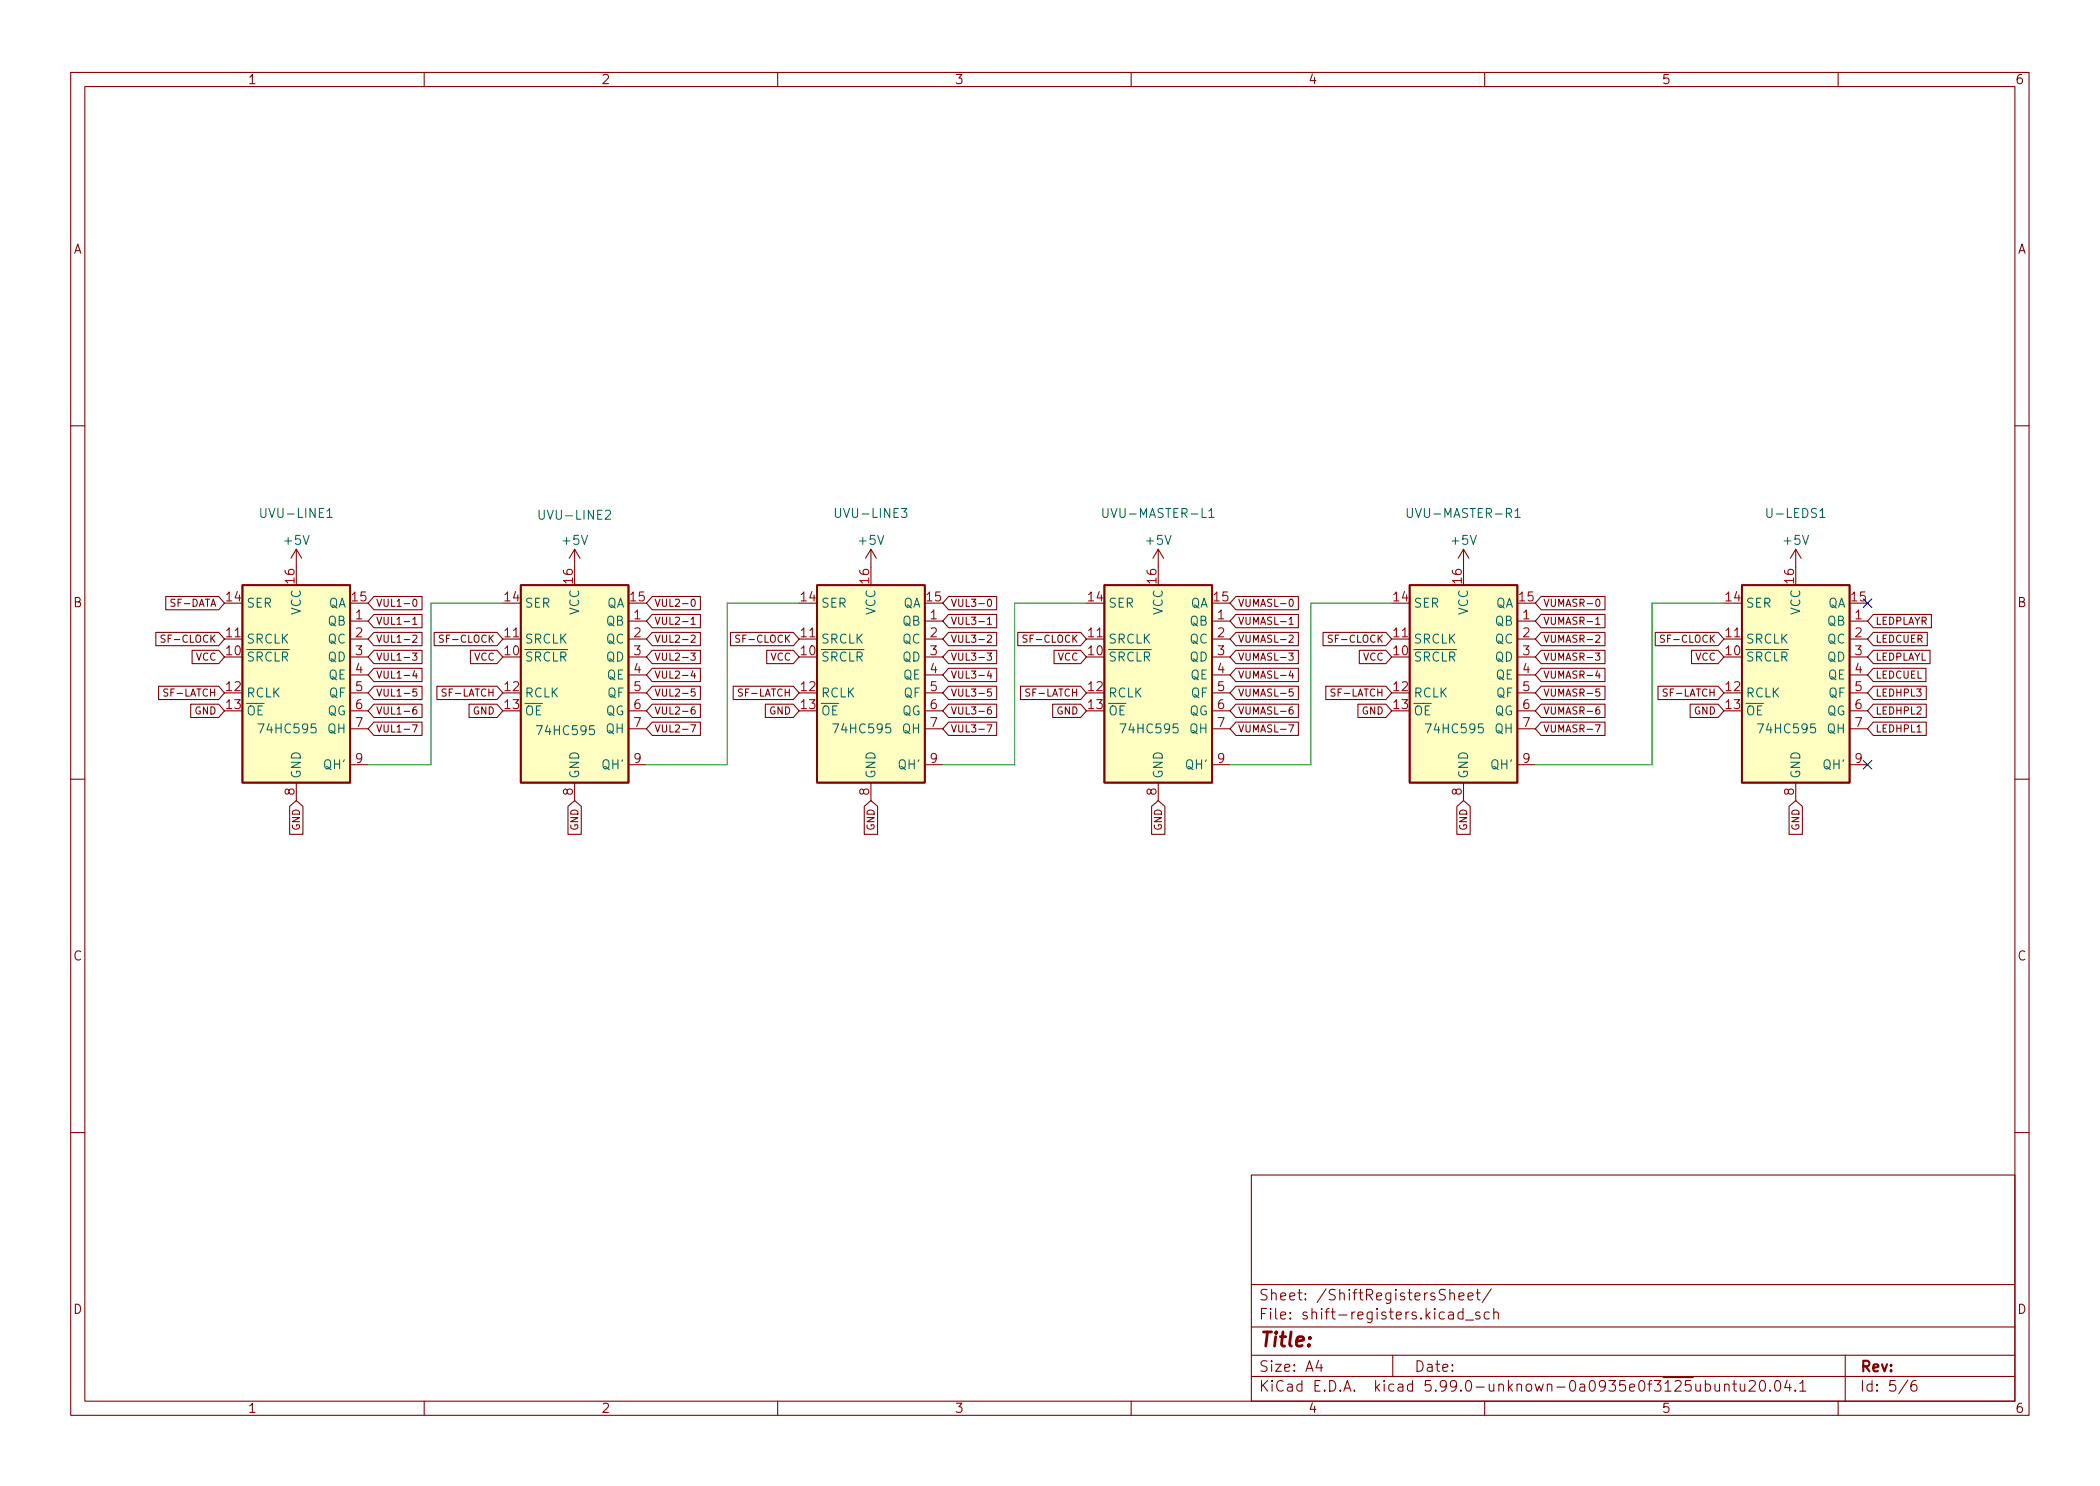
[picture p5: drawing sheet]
<svg xmlns="http://www.w3.org/2000/svg" width="297mm" height="210mm" viewBox="0 0 297 210" stroke-linecap="round" stroke-linejoin="round" font-family="sans-serif">
<g fill="none" stroke="#840000" stroke-width=".15">
<path d="M10 10.2h277v190.1h-277zM12 12.2h273v186.1h-273zM60 10.2v2M110 10.2v2M160 10.2v2M210 10.2v2M260 10.2v2M10 60.2h2M41.9 77.7v2.6M41.9 77.7l-.8 1.3M41.9 77.7l.8 1.3M81.3 77.7v2.6"/>
<path d="M81.3 77.7l-.8 1.3M81.3 77.7l.7 1.3M123.2 77.7v2.6M123.2 77.7l-.8 1.3M123.2 77.7l.8 1.3M163.8 77.7v2.6M163.8 77.7l-.7 1.3M163.8 77.7l.8 1.3M207 77.7v2.6M207 77.7l-.8 1.3M207 77.7l.8 1.3M254 77.7v2.6"/>
<path d="M254 77.7l-.8 1.3M254 77.7l.8 1.3M285 60.2h2M22 89.5h8.9l.8 .9-.8 1h-8.9zM22.4 97.1h8.5l.8 .9-.8 1h-8.5zM23.3 89.9h-.3l-.2 .1v.2l.5 .2v.3l-.1 .2-.4-.1M23.4 84.4h7.5l.8 .9-.8 1h-7.5zM23.7 97.5h-.4l-.1 .1v.3l.4 .2 .1 .2-.2 .2-.3-.1M27 99.6h3.9l.8 1-.8 .9h-3.9zM27.2 92h3.7l.8 1-.8 .9h-3.7zM31.7 90.4h2.6M49.5 87.9h2.6"/>
<path d="M49.5 90.4h2.6M49.5 93h2.6M49.5 95.5h2.6M49.5 98h2.6M52.9 92h6.8v1.9h-6.8l-.8-.9zM52.9 94.6h6.8v1.8h-6.8l-.8-.9zM52.9 89.5h6.8v1.9h-6.8l-.8-1zM52.9 86.9h6.8v1.9h-6.8l-.8-.9zM52.9 84.4h6.8v1.9h-6.8l-.8-1zM52.9 99.6h6.8v1.9h-6.8l-.8-.9zM52.9 97.1h6.8v1.9h-6.8l-.8-1zM58.3 92.4h.7l-.4 .4 .3 .1v.4l-.1 .1-.5-.1"/>
<path d="M58.4 90l.4-.1 .2 .3-.7 .7h.7M58.4 87.6l.3-.3v1M58.4 88.3h.6M58.5 84.9l.1-.1a.54 .54 0 0 1 .4 .5 .54 .54 0 0 1-.4 .5l-.1-.1-.1-.3zM58.6 94.9l-.2 .7h.6M58.9 95.3v.7M58.9 97.5h-.5v.5l.1-.1h.4l.1 .2-.1 .3-.1 .1-.4-.1M61.4 89.5h8.9l.8 .9-.8 1h-8.9zM61.8 97.1h8.5l.8 .9-.8 1h-8.5zM62.7 89.9h-.4l-.1 .1v.2l.4 .2 .1 .3-.2 .2-.4-.1M63.1 97.5h-.4l-.1 .1v.3l.4 .2 .1 .2-.2 .2-.4-.1M66.3 99.6h4l.8 1-.8 .9h-4z"/>
<path d="M66.5 92h3.8l.8 1-.8 .9h-3.8zM71.1 90.4h2.6M88.9 87.9h2.5M88.9 90.4h2.5M88.9 93h2.5M88.9 95.5h2.5M88.9 98h2.5M92.3 92h6.8v1.9h-6.8l-.9-.9zM92.3 94.6h6.8v1.8h-6.8l-.9-.9zM92.3 99.6h6.8v1.9h-6.8l-.9-.9zM92.3 97.1h6.8v1.9h-6.8l-.9-1zM92.3 89.5h6.8v1.9h-6.8l-.9-1z"/>
<path d="M92.3 86.9h6.8v1.9h-6.8l-.9-.9zM92.3 84.4h6.8v1.9h-6.8l-.9-1zM97.7 92.4h.6l-.3 .4 .3 .1v.4l-.2 .1-.4-.1M97.8 90l.3-.1 .2 .3-.6 .7h.6M97.8 87.6l.3-.3v1M97.8 88.3h.5M97.9 84.9l.1-.1a.54 .54 0 0 1 .4 .5 .54 .54 0 0 1-.4 .5l-.1-.1-.1-.3zM98 94.9l-.2 .7h.6M98.2 95.3v.7M98.3 97.5h-.5v.5l.1-.1h.3l.1 .2v.3l-.2 .1-.3-.1M103.3 89.5h8.9l.8 .9-.8 1h-8.9zM103.7 97.1h8.5l.8 .9-.8 1h-8.5z"/>
<path d="M104.6 89.9h-.4l-.1 .1v.2l.4 .2 .1 .3-.2 .2-.4-.1M105 97.5h-.4l-.1 .1v.3l.4 .2 .1 .2-.2 .2-.4-.1M108.3 99.6h3.9l.8 1-.8 .9h-3.9zM108.5 92h3.7l.8 1-.8 .9h-3.7zM113 90.4h2.6M130.8 87.9h2.5M130.8 90.4h2.5M130.8 93h2.5M130.8 95.5h2.5M130.8 98h2.5M134.2 99.6h6.8v1.9h-6.8l-.9-.9zM134.2 97.1h6.8v1.9h-6.8l-.9-1z"/>
<path d="M134.2 94.6h6.8v1.8h-6.8l-.9-.9zM134.2 92h6.8v1.9h-6.8l-.9-.9zM134.2 89.5h6.8v1.9h-6.8l-.9-1zM134.2 86.9h6.8v1.9h-6.8l-.9-.9zM134.2 84.4h6.8v1.9h-6.8l-.9-1zM139.6 92.4h.7l-.4 .4 .3 .1v.4l-.1 .1-.5-.1M139.7 90l.4-.1 .2 .3-.7 .7h.7M139.7 87.6l.3-.3v1M139.7 88.3h.6M139.8 84.9l.1-.1a.54 .54 0 0 1 .4 .5 .54 .54 0 0 1-.4 .5l-.1-.1-.1-.3zM139.9 94.9l-.2 .7h.6M140.2 95.3v.7"/>
<path d="M140.2 97.5h-.5v.5l.1-.1h.4l.1 .2-.1 .3-.1 .1-.4-.1M144 89.5h8.9l.8 .9-.8 1h-8.9zM144.3 97.1h8.6l.8 .9-.8 1h-8.6zM145.3 89.9h-.4l-.2 .1v.2l.5 .2 .1 .3-.2 .2-.4-.1M145.7 97.5h-.4l-.2 .1v.3l.5 .2 .1 .2-.2 .2-.4-.1M148.9 99.6h4l.8 1-.8 .9h-4zM149.1 92h3.8l.8 1-.8 .9h-3.8zM153.7 90.4h2.5M171.4 87.9h2.6M171.4 90.4h2.6M171.4 93h2.6M171.4 95.5h2.6"/>
<path d="M171.4 98h2.6M174.8 84.4h8.8v1.9h-8.8l-.8-1zM174.8 86.9h8.8v1.9h-8.8l-.8-.9zM174.8 89.5h8.8v1.9h-8.8l-.8-1zM174.8 92h8.8v1.9h-8.8l-.8-.9zM174.8 94.6h8.8v1.8h-8.8l-.8-.9zM174.8 97.1h8.8v1.9h-8.8l-.8-1zM174.8 99.6h8.8v1.9h-8.8l-.8-.9zM182.3 92.4h.6l-.3 .4 .3 .1v.4l-.2 .1-.4-.1M182.3 87.6l.3-.3v1M182.3 90l.4-.1 .2 .3-.6 .7h.6M182.3 88.3h.6"/>
<path d="M182.4 84.9l.2-.1a.54 .54 0 0 1 .3 .5 .54 .54 0 0 1-.3 .5l-.2-.1-.1-.3zM182.6 94.9l-.3 .7h.7M182.8 95.3v.7M182.9 97.5h-.5l-.1 .5 .2-.1h.3l.1 .2v.3l-.2 .1-.4-.1M187.1 89.5h8.9l.8 .9-.8 1h-8.9zM187.5 97.1h8.5l.8 .9-.8 1h-8.5zM188.4 89.9h-.3l-.2 .1v.2l.5 .2v.3l-.1 .2-.4-.1M188.8 97.5h-.4l-.1 .1v.3l.4 .2 .1 .2-.2 .2-.3-.1M192.1 99.6h3.9l.8 1-.8 .9h-3.9zM192.3 92h3.7l.8 1-.8 .9h-3.7zM196.8 90.4h2.6M214.6 87.9h2.6"/>
<path d="M214.6 90.4h2.6M214.6 93h2.6M214.6 95.5h2.6M214.6 98h2.6M218 84.4h9v1.9h-9l-.8-1zM218 94.6h9v1.8h-9l-.8-.9zM218 92h9v1.9h-9l-.8-.9zM218 89.5h9v1.9h-9l-.8-1zM218 86.9h9v1.9h-9l-.8-.9zM218 99.6h9v1.9h-9l-.8-.9zM218 97.1h9v1.9h-9l-.8-1zM225.7 92.4h.6l-.3 .4 .2 .1v.4l-.1 .1-.4-.1"/>
<path d="M225.7 90l.4-.1 .2 .3-.6 .7h.6M225.7 87.6l.3-.3v1M225.7 88.3h.6M225.8 84.9l.2-.1a.54 .54 0 0 1 .3 .5 .54 .54 0 0 1-.3 .5l-.2-.1-.1-.3zM226 94.9l-.3 .7h.6M226.2 95.3v.7M226.2 97.5h-.4l-.1 .5 .2-.1h.3l.1 .2-.1 .3-.1 .1-.4-.1M234.1 89.5h8.9l.8 .9-.8 1h-8.9zM234.5 97.1h8.5l.8 .9-.8 1h-8.5zM235.4 89.9h-.3l-.2 .1v.2l.4 .2 .1 .3-.2 .2-.3-.1M235.8 97.5h-.4l-.1 .1v.3l.4 .2 .1 .2-.2 .2-.4-.1M239.1 99.6h3.9l.8 1-.8 .9h-3.9z"/>
<path d="M239.3 92h3.7l.8 1-.8 .9h-3.7zM243.8 90.4h2.6M261.6 87.9h2.6M261.6 90.4h2.6M261.6 93h2.6M261.6 95.5h2.6M261.6 98h2.6M265 97.1h7.5v1.9h-7.5l-.8-1zM265 89.5h7.6v1.9h-7.6l-.8-1zM265 86.9h8.2v1.9h-8.2l-.8-.9zM265 99.6h7.5v1.9h-7.5l-.8-.9zM265 94.6h7.4v1.8h-7.4l-.8-.9z"/>
<path d="M265 92h8v1.9h-8l-.8-.9zM10 110.2h2M41 114.1l.9-.8 1 .8v4h-1.9zM41.9 110.7v2.6M49.5 100.6h2.6M49.5 103.1h2.6M49.5 108.2h2.6M52.9 102.2h6.8v1.9h-6.8l-.8-1zM58.3 102.6h.7l-.4 1M58.9 100l-.3 .1a.68 .68 0 0 0 0 .9l.3-.1 .1-.3-.2-.2h-.2l-.2 .2M80.3 114.1l1-.8 .9 .8v4h-1.9zM81.3 110.7v2.6"/>
<path d="M88.9 100.6h2.5M88.9 103.1h2.5M88.9 108.2h2.5M92.3 102.2h6.8v1.9h-6.8l-.9-1zM97.7 102.6h.7l-.4 1M98.2 100l-.2 .1a.68 .68 0 0 0 0 .9l.3-.1v-.3l-.2-.2h-.1l-.2 .2M122.2 114.1l1-.8 .9 .8v4h-1.9zM123.2 110.7v2.6M130.8 100.6h2.5M130.8 103.1h2.5M130.8 108.2h2.5M134.2 102.2h6.8v1.9h-6.8l-.9-1z"/>
<path d="M139.6 102.6h.7l-.4 1M140.2 100l-.3 .1a.68 .68 0 0 0 0 .9l.3-.1 .1-.3-.2-.2h-.2l-.2 .2M162.9 114.1l.9-.8 1 .8v4h-1.9zM163.8 110.7v2.6M171.4 100.6h2.6M171.4 103.1h2.6M171.4 108.2h2.6M174.8 102.2h8.8v1.9h-8.8l-.8-1zM182.3 102.6h.7l-.5 1M182.8 100l-.3 .1a.68 .68 0 0 0 0 .9l.4-.1v-.3l-.2-.2h-.2l-.2 .2M206.1 114.1l.9-.8 1 .8v4h-1.9zM207 110.7v2.6"/>
<path d="M214.6 100.6h2.6M214.6 103.1h2.6M214.6 108.2h2.6M218 102.2h9v1.9h-9l-.8-1zM225.7 102.6h.6l-.4 1M226.2 100l-.3 .1a.68 .68 0 0 0 0 .9l.3-.1 .1-.3-.2-.2h-.2l-.2 .2M253.1 114.1l.9-.8 .9 .8v4h-1.8zM254 110.7v2.6M261.6 100.6h2.6M261.6 103.1h2.6M261.6 108.2h2.6M265 102.2h7.5v1.9h-7.5l-.8-1z"/>
<path d="M271.2 103.6h.5M285 110.2h2M10 160.2h2M177 166.3h108v32h-108zM285 160.2h2M60 198.3v2M110 198.3v2M160 198.3v2M177 194.8h108M177 191.8h108M177 187.8h108M177 181.8h108"/>
<path d="M186.5 192.5l-.4 1h1M186.9 193v1M197 191.8v3M204.9 185.7l.2-.1 .4 .1 .1 .9M205.1 183.1a.37 .37 0 0 1 .6 0v.8M205.1 182.4v1.5M205.6 186l-.5 .1a.29 .29 0 0 0-.2 .2 .29 .29 0 0 0 .2 .3h.5M206.4 183.4l.7-.1-.1-.3-.4-.1-.2 .2v.8h.2h.4M206.9 185.7l-.4-.1-.3 .3v.4l.2 .3h.1h.4M206.9 185.1v1.5M207.3 186.8h1.1M207.6 183.4l.8-.1-.1-.3-.4-.1-.3 .2 .1 .8h.2h.4"/>
<path d="M208.8 182.9h.6M209 182.4v1.3l.1 .2h.3M209.3 185.7l-.4-.1-.2 .2 .1 .3 .5 .1 .1 .1-.1 .3h-.2h-.4M210 198.3v2M210.6 185.7l-.4-.1-.3 .3v.4l.2 .3h.1h.4M210.9 182.4l-1.3 1.9M211.3 185.8a.37 .37 0 0 1 .6 0v.8M211.3 185.1v1.5M242.6 195.8v1a.41 .41 0 0 0 .6-.1M243.2 195.8v1M243.9 196a.37 .37 0 0 1 .7 0v.8M243.9 195.8v1"/>
<path d="M245.1 195.8h.5M245.3 195.3v1.3l.1 .2h.2M246.1 195.8l.1 1a.41 .41 0 0 0 .6-.1M246.8 195.8v1M247.4 195.5l.2-.2 .5 .1a.41 .41 0 0 1 .1 .6l-.8 .8h.9M249 195.5a.36 .36 0 0 1 .4-.2 .36 .36 0 0 1 .2 .3 .77 .77 0 0 1-.4 1.2 .91 .91 0 0 1-.2-1.3zM250.4 196.7v.1h-.1l.1-.1v.1M251.2 195.4a.36 .36 0 0 1 .6 .2 .77 .77 0 0 1-.4 1.2 1 1 0 0 1-.2-1.4zM252.8 195.3l-.4 1h1M253.1 195.8v1M253.9 196.7l.1 .1h-.1v-.1v.1M254.6 195.8l.4-.5v1.5"/>
<path d="M254.6 196.8h.8M260 198.3v2M261 191.8v6.5M269.9 195.3l-1.3 1.9M271 195.3a.6 .6 0 0 0-.7 .7v.5l.1 .3h.5l.2-.1 .1-.5-.2-.2-.4-.1-.3 .3"/>
</g>
<g fill="#ffffc2" stroke="#ffffc2" stroke-width=".14">
<path d="M73.7 82.8h15.2v27.9h-15.2z"/>
<path d="M115.6 82.8h15.2v27.9h-15.2z"/>
<path d="M246.4 82.8h15.2v27.9h-15.2z"/>
<path d="M199.4 82.8h15.2v27.9h-15.2z"/>
<path d="M34.3 82.8h15.2v27.9h-15.2z"/>
<path d="M156.2 82.8h15.2v27.9h-15.2z"/>
</g>
<path d="M34.3 82.8h15.2v27.9h-15.2zM73.7 82.8h15.2v27.9h-15.2zM115.6 82.8h15.2v27.9h-15.2zM156.2 82.8h15.2v27.9h-15.2zM199.4 82.8h15.2v27.9h-15.2zM246.4 82.8h15.2v27.9h-15.2z" fill="none" stroke="#840000" stroke-width=".25"/>
<path d="M46.3 73.2h.7M156 71.9v1.1l.2 .2h.4l.1-.2v-1.1M171 72.3l.4-.4v1.3M171 73.2h.7M199.1 71.9v1.1l.2 .2h.4l.1-.2v-1.1M214.3 72.3l.4-.4v1.3M214.3 73.2h.7M257.4 73.2h.7" fill="none" stroke="#006464" stroke-width=".15"/>
<path d="M71.1 85.3h-10.1v22.9h-8.9M113 85.3h-10.1v22.9h-11.5M153.7 85.3h-10.2v22.9h-10.2M196.8 85.3h-11.4v22.9h-11.4M243.8 85.3h-10.1v22.9h-16.5" fill="none" stroke="#009600" stroke-width=".15"/>
<path d="M263.6 84.7l1.2 1.2M264.8 84.7l-1.2 1.2M263.6 107.6l1.2 1.2M264.8 107.6l-1.2 1.2" fill="none" stroke="#000084" stroke-width=".15"/>
<text font-size="2.8" fill="#840000" x="178" y="190.6">Title:</text>
<g font-size="2.1" fill="#840000">
<text x="178" y="184">Sheet: /ShiftRegistersSheet/</text>
<text x="178" y="186.7">File: shift-registers.kicad_sch</text>
<text x="178" y="196.9">KiCad E.D.A. kicad 5.99.0-unknown-0a0935e0f3~125~ubuntu20.04.1</text>
<text x="178" y="194.1">Size: A4</text>
<text x="200" y="194.1">Date:</text>
<text x="263" y="194.1">Rev:</text>
<text x="263" y="196.9">Id: 5/6</text>
</g>
<g font-size="1.8" fill="#840000">
<text x="35" y="11.9">1</text>
<text x="85" y="11.9">2</text>
<text x="135" y="11.9">3</text>
<text x="185" y="11.9">4</text>
<text x="235" y="11.9">5</text>
<text x="285" y="11.9">6</text>
<text x="10.3" y="35.9">A</text>
<text x="285.3" y="35.9">A</text>
<text x="10.3" y="85.9">B</text>
<text x="285.3" y="85.9">B</text>
<text x="10.3" y="135.9">C</text>
<text x="285.3" y="135.9">C</text>
<text x="10.3" y="185.9">D</text>
<text x="285.3" y="185.9">D</text>
<text x="35" y="199.9">1</text>
<text x="85" y="199.9">2</text>
<text x="135" y="199.9">3</text>
<text x="185" y="199.9">4</text>
<text x="235" y="199.9">5</text>
<text x="285" y="199.9">6</text>
</g>
<g font-size="1.8" fill="#006464">
<text x="37.2" y="73.3">UVU-LINE1</text>
<text x="40.3" y="77.1">+5V</text>
<text x="76.6" y="73.5">UVU-LINE2</text>
<text x="79.7" y="77.1">+5V</text>
<text x="118.5" y="73.3">UVU-LINE3</text>
<text x="121.6" y="77.1">+5V</text>
<text x="156.6" y="73.3">UVU-MASTER-L1</text>
<text x="162.2" y="77.1">+5V</text>
<text x="199.7" y="73.3">UVU-MASTER-R1</text>
<text x="205.4" y="77.1">+5V</text>
<text x="250.2" y="73.3">U-LEDS1</text>
<text x="252.4" y="77.1">+5V</text>
<text x="34.8" y="86">SER</text>
<text x="42.5" y="87" transform="rotate(-90 42.5 87)">VCC</text>
<text x="46.4" y="88.5">QB</text>
<text x="46.4" y="86">QA</text>
<text x="74.2" y="86">SER</text>
<text x="81.9" y="87" transform="rotate(-90 81.9 87)">VCC</text>
<text x="85.7" y="88.5">QB</text>
<text x="85.7" y="86">QA</text>
<text x="116.1" y="86">SER</text>
<text x="123.8" y="87" transform="rotate(-90 123.8 87)">VCC</text>
<text x="127.6" y="88.5">QB</text>
<text x="127.6" y="86">QA</text>
<text x="156.7" y="86">SER</text>
<text x="164.5" y="87" transform="rotate(-90 164.5 87)">VCC</text>
<text x="168.3" y="88.5">QB</text>
<text x="168.3" y="86">QA</text>
<text x="199.9" y="86">SER</text>
<text x="207.6" y="87" transform="rotate(-90 207.6 87)">VCC</text>
<text x="211.5" y="88.5">QB</text>
<text x="211.5" y="86">QA</text>
<text x="246.9" y="86">SER</text>
<text x="254.6" y="87" transform="rotate(-90 254.6 87)">VCC</text>
<text x="258.5" y="88.5">QB</text>
<text x="258.5" y="86">QA</text>
<text x="34.8" y="93.6">~SRCLR</text>
<text x="34.8" y="91.1">SRCLK</text>
<text x="46.4" y="91.1">QC</text>
<text x="46.4" y="93.6">QD</text>
<text x="74.2" y="93.6">~SRCLR</text>
<text x="74.2" y="91.1">SRCLK</text>
<text x="85.7" y="91.1">QC</text>
<text x="85.7" y="93.6">QD</text>
<text x="116.1" y="93.6">~SRCLR</text>
<text x="116.1" y="91.1">SRCLK</text>
<text x="127.6" y="91.1">QC</text>
<text x="127.6" y="93.6">QD</text>
<text x="156.7" y="93.6">~SRCLR</text>
<text x="156.7" y="91.1">SRCLK</text>
<text x="168.3" y="91.1">QC</text>
<text x="168.3" y="93.6">QD</text>
<text x="199.9" y="93.6">~SRCLR</text>
<text x="199.9" y="91.1">SRCLK</text>
<text x="211.5" y="91.1">QC</text>
<text x="211.5" y="93.6">QD</text>
<text x="246.9" y="93.6">~SRCLR</text>
<text x="246.9" y="91.1">SRCLK</text>
<text x="258.5" y="91.1">QC</text>
<text x="258.5" y="93.6">QD</text>
<text x="34.8" y="98.7">RCLK</text>
<text x="34.8" y="101.2">~OE</text>
<text x="46.3" y="101.2">QG</text>
<text x="46.5" y="96.1">QE</text>
<text x="46.6" y="98.7">QF</text>
<text x="74.2" y="98.7">RCLK</text>
<text x="74.2" y="101.2">~OE</text>
<text x="85.6" y="101.2">QG</text>
<text x="85.8" y="96.1">QE</text>
<text x="85.9" y="98.7">QF</text>
<text x="116.1" y="98.7">RCLK</text>
<text x="116.1" y="101.2">~OE</text>
<text x="127.5" y="101.2">QG</text>
<text x="127.7" y="96.1">QE</text>
<text x="127.8" y="98.7">QF</text>
<text x="156.7" y="98.7">RCLK</text>
<text x="156.7" y="101.2">~OE</text>
<text x="168.2" y="101.2">QG</text>
<text x="168.4" y="96.1">QE</text>
<text x="168.5" y="98.7">QF</text>
<text x="199.9" y="98.7">RCLK</text>
<text x="199.9" y="101.2">~OE</text>
<text x="211.4" y="101.2">QG</text>
<text x="211.6" y="96.1">QE</text>
<text x="211.7" y="98.7">QF</text>
<text x="246.9" y="98.7">RCLK</text>
<text x="246.9" y="101.2">~OE</text>
<text x="258.4" y="101.2">QG</text>
<text x="258.6" y="96.1">QE</text>
<text x="258.7" y="98.7">QF</text>
<text x="36.9" y="103.8">74HC595</text>
<text x="46.4" y="103.8">QH</text>
<text x="76.3" y="104">74HC595</text>
<text x="85.7" y="103.8">QH</text>
<text x="118.2" y="103.8">74HC595</text>
<text x="127.6" y="103.8">QH</text>
<text x="158.8" y="103.8">74HC595</text>
<text x="168.3" y="103.8">QH</text>
<text x="202" y="103.8">74HC595</text>
<text x="211.5" y="103.8">QH</text>
<text x="249" y="103.8">74HC595</text>
<text x="258.5" y="103.8">QH</text>
<text x="42.5" y="110.2" transform="rotate(-90 42.5 110.2)">GND</text>
<text x="45.9" y="108.8">QH'</text>
<text x="81.9" y="110.2" transform="rotate(-90 81.9 110.2)">GND</text>
<text x="85.3" y="108.8">QH'</text>
<text x="123.8" y="110.2" transform="rotate(-90 123.8 110.2)">GND</text>
<text x="127.2" y="108.8">QH'</text>
<text x="164.5" y="110.2" transform="rotate(-90 164.5 110.2)">GND</text>
<text x="167.9" y="108.8">QH'</text>
<text x="207.6" y="110.2" transform="rotate(-90 207.6 110.2)">GND</text>
<text x="211" y="108.8">QH'</text>
<text x="254.6" y="110.2" transform="rotate(-90 254.6 110.2)">GND</text>
<text x="258" y="108.8">QH'</text>
</g>
<g font-size="1.8" fill="#a90000">
<text x="41.7" y="82.5" transform="rotate(-90 41.7 82.5)">16</text>
<text x="81" y="82.5" transform="rotate(-90 81 82.5)">16</text>
<text x="122.9" y="82.5" transform="rotate(-90 122.9 82.5)">16</text>
<text x="163.6" y="82.5" transform="rotate(-90 163.6 82.5)">16</text>
<text x="206.8" y="82.5" transform="rotate(-90 206.8 82.5)">16</text>
<text x="253.7" y="82.5" transform="rotate(-90 253.7 82.5)">16</text>
<text x="32" y="85.1">14</text>
<text x="49.8" y="85.1">15</text>
<text x="50.3" y="87.6">1</text>
<text x="71.4" y="85.1">14</text>
<text x="89.2" y="85.1">15</text>
<text x="89.7" y="87.6">1</text>
<text x="113.3" y="85.1">14</text>
<text x="131.1" y="85.1">15</text>
<text x="131.6" y="87.6">1</text>
<text x="154" y="85.1">14</text>
<text x="171.7" y="85.1">15</text>
<text x="172.2" y="87.6">1</text>
<text x="197.1" y="85.1">14</text>
<text x="214.9" y="85.1">15</text>
<text x="215.4" y="87.6">1</text>
<text x="244.1" y="85.1">14</text>
<text x="261.9" y="85.1">15</text>
<text x="262.4" y="87.6">1</text>
<text x="32" y="92.7">10</text>
<text x="32" y="90.2">11</text>
<text x="50.3" y="90.2">2</text>
<text x="50.3" y="92.7">3</text>
<text x="50.3" y="95.2">4</text>
<text x="71.4" y="92.7">10</text>
<text x="71.4" y="90.2">11</text>
<text x="89.7" y="90.2">2</text>
<text x="89.7" y="92.7">3</text>
<text x="89.7" y="95.2">4</text>
<text x="113.3" y="92.7">10</text>
<text x="113.3" y="90.2">11</text>
<text x="131.6" y="90.2">2</text>
<text x="131.6" y="92.7">3</text>
<text x="131.6" y="95.2">4</text>
<text x="154" y="92.7">10</text>
<text x="154" y="90.2">11</text>
<text x="172.2" y="90.2">2</text>
<text x="172.2" y="92.7">3</text>
<text x="172.2" y="95.2">4</text>
<text x="197.1" y="92.7">10</text>
<text x="197.1" y="90.2">11</text>
<text x="215.4" y="90.2">2</text>
<text x="215.4" y="92.7">3</text>
<text x="215.4" y="95.2">4</text>
<text x="244.1" y="92.7">10</text>
<text x="244.1" y="90.2">11</text>
<text x="262.4" y="90.2">2</text>
<text x="262.4" y="92.7">3</text>
<text x="262.4" y="95.2">4</text>
<text x="32" y="97.8">12</text>
<text x="32" y="100.3">13</text>
<text x="50.3" y="97.8">5</text>
<text x="50.3" y="100.3">6</text>
<text x="71.4" y="97.8">12</text>
<text x="71.4" y="100.3">13</text>
<text x="89.7" y="97.8">5</text>
<text x="89.7" y="100.3">6</text>
<text x="113.3" y="97.8">12</text>
<text x="113.3" y="100.3">13</text>
<text x="131.6" y="97.8">5</text>
<text x="131.6" y="100.3">6</text>
<text x="154" y="97.8">12</text>
<text x="154" y="100.3">13</text>
<text x="172.2" y="97.8">5</text>
<text x="172.2" y="100.3">6</text>
<text x="197.1" y="97.8">12</text>
<text x="197.1" y="100.3">13</text>
<text x="215.4" y="97.8">5</text>
<text x="215.4" y="100.3">6</text>
<text x="244.1" y="97.8">12</text>
<text x="244.1" y="100.3">13</text>
<text x="262.4" y="97.8">5</text>
<text x="262.4" y="100.3">6</text>
<text x="50.3" y="102.9">7</text>
<text x="50.3" y="107.9">9</text>
<text x="89.7" y="102.9">7</text>
<text x="89.7" y="107.9">9</text>
<text x="131.6" y="102.9">7</text>
<text x="131.6" y="107.9">9</text>
<text x="172.2" y="102.9">7</text>
<text x="172.2" y="107.9">9</text>
<text x="215.4" y="102.9">7</text>
<text x="215.4" y="107.9">9</text>
<text x="262.4" y="102.9">7</text>
<text x="262.4" y="107.9">9</text>
<text x="41.7" y="112.5" transform="rotate(-90 41.7 112.5)">8</text>
<text x="81" y="112.5" transform="rotate(-90 81 112.5)">8</text>
<text x="122.9" y="112.5" transform="rotate(-90 122.9 112.5)">8</text>
<text x="163.6" y="112.5" transform="rotate(-90 163.6 112.5)">8</text>
<text x="206.8" y="112.5" transform="rotate(-90 206.8 112.5)">8</text>
<text x="253.7" y="112.5" transform="rotate(-90 253.7 112.5)">8</text>
</g>
<g font-size="1.4" fill="#840000">
<text x="24.5" y="85.8">SF-DATA</text>
<text x="53.1" y="88.4">VUL1-1</text>
<text x="53.1" y="85.8">VUL1-0</text>
<text x="92.5" y="88.4">VUL2-1</text>
<text x="92.5" y="85.8">VUL2-0</text>
<text x="134.4" y="88.4">VUL3-1</text>
<text x="134.4" y="85.8">VUL3-0</text>
<text x="175.1" y="85.8">VUMASL-0</text>
<text x="175.1" y="88.4">VUMASL-1</text>
<text x="218.2" y="85.8">VUMASR-0</text>
<text x="218.2" y="88.4">VUMASR-1</text>
<text x="265.2" y="88.4">LEDPLAYR</text>
<text x="23.4" y="90.9">SF-CLOCK</text>
<text x="27.7" y="93.5">VCC</text>
<text x="53.1" y="93.5">VUL1-3</text>
<text x="53.1" y="90.9">VUL1-2</text>
<text x="62.7" y="90.9">SF-CLOCK</text>
<text x="67.1" y="93.5">VCC</text>
<text x="92.5" y="93.5">VUL2-3</text>
<text x="92.5" y="90.9">VUL2-2</text>
<text x="104.7" y="90.9">SF-CLOCK</text>
<text x="109" y="93.5">VCC</text>
<text x="134.4" y="93.5">VUL3-3</text>
<text x="134.4" y="90.9">VUL3-2</text>
<text x="145.3" y="90.9">SF-CLOCK</text>
<text x="149.6" y="93.5">VCC</text>
<text x="175.1" y="90.9">VUMASL-2</text>
<text x="175.1" y="93.5">VUMASL-3</text>
<text x="188.5" y="90.9">SF-CLOCK</text>
<text x="192.8" y="93.5">VCC</text>
<text x="218.2" y="93.5">VUMASR-3</text>
<text x="218.2" y="90.9">VUMASR-2</text>
<text x="235.5" y="90.9">SF-CLOCK</text>
<text x="239.8" y="93.5">VCC</text>
<text x="265.2" y="90.9">LEDCUER</text>
<text x="265.2" y="93.5">LEDPLAYL</text>
<text x="23.6" y="98.5">SF-LATCH</text>
<text x="27.5" y="101.1">GND</text>
<text x="53.1" y="96">VUL1-4</text>
<text x="53.1" y="101.1">VUL1-6</text>
<text x="53.1" y="98.5">VUL1-5</text>
<text x="63" y="98.5">SF-LATCH</text>
<text x="66.9" y="101.1">GND</text>
<text x="92.5" y="96">VUL2-4</text>
<text x="92.5" y="101.1">VUL2-6</text>
<text x="92.5" y="98.5">VUL2-5</text>
<text x="104.9" y="98.5">SF-LATCH</text>
<text x="108.8" y="101.1">GND</text>
<text x="134.4" y="101.1">VUL3-6</text>
<text x="134.4" y="98.5">VUL3-5</text>
<text x="134.4" y="96">VUL3-4</text>
<text x="145.5" y="98.5">SF-LATCH</text>
<text x="149.5" y="101.1">GND</text>
<text x="175.1" y="96">VUMASL-4</text>
<text x="175.1" y="98.5">VUMASL-5</text>
<text x="175.1" y="101.1">VUMASL-6</text>
<text x="188.7" y="98.5">SF-LATCH</text>
<text x="192.6" y="101.1">GND</text>
<text x="218.2" y="96">VUMASR-4</text>
<text x="218.2" y="101.1">VUMASR-6</text>
<text x="218.2" y="98.5">VUMASR-5</text>
<text x="235.7" y="98.5">SF-LATCH</text>
<text x="239.6" y="101.1">GND</text>
<text x="265.2" y="98.5">LEDHPL3</text>
<text x="265.2" y="101.1">LEDHPL2</text>
<text x="265.2" y="96">LEDCUEL</text>
<text x="53.1" y="103.6">VUL1-7</text>
<text x="92.5" y="103.6">VUL2-7</text>
<text x="134.4" y="103.6">VUL3-7</text>
<text x="175.1" y="103.6">VUMASL-7</text>
<text x="218.2" y="103.6">VUMASR-7</text>
<text x="265.2" y="103.6">LEDHPL1</text>
<text x="42.4" y="117.5" transform="rotate(-90 42.4 117.5)">GND</text>
<text x="81.8" y="117.5" transform="rotate(-90 81.8 117.5)">GND</text>
<text x="123.7" y="117.5" transform="rotate(-90 123.7 117.5)">GND</text>
<text x="164.3" y="117.5" transform="rotate(-90 164.3 117.5)">GND</text>
<text x="207.5" y="117.5" transform="rotate(-90 207.5 117.5)">GND</text>
<text x="254.5" y="117.5" transform="rotate(-90 254.5 117.5)">GND</text>
</g>
</svg>
